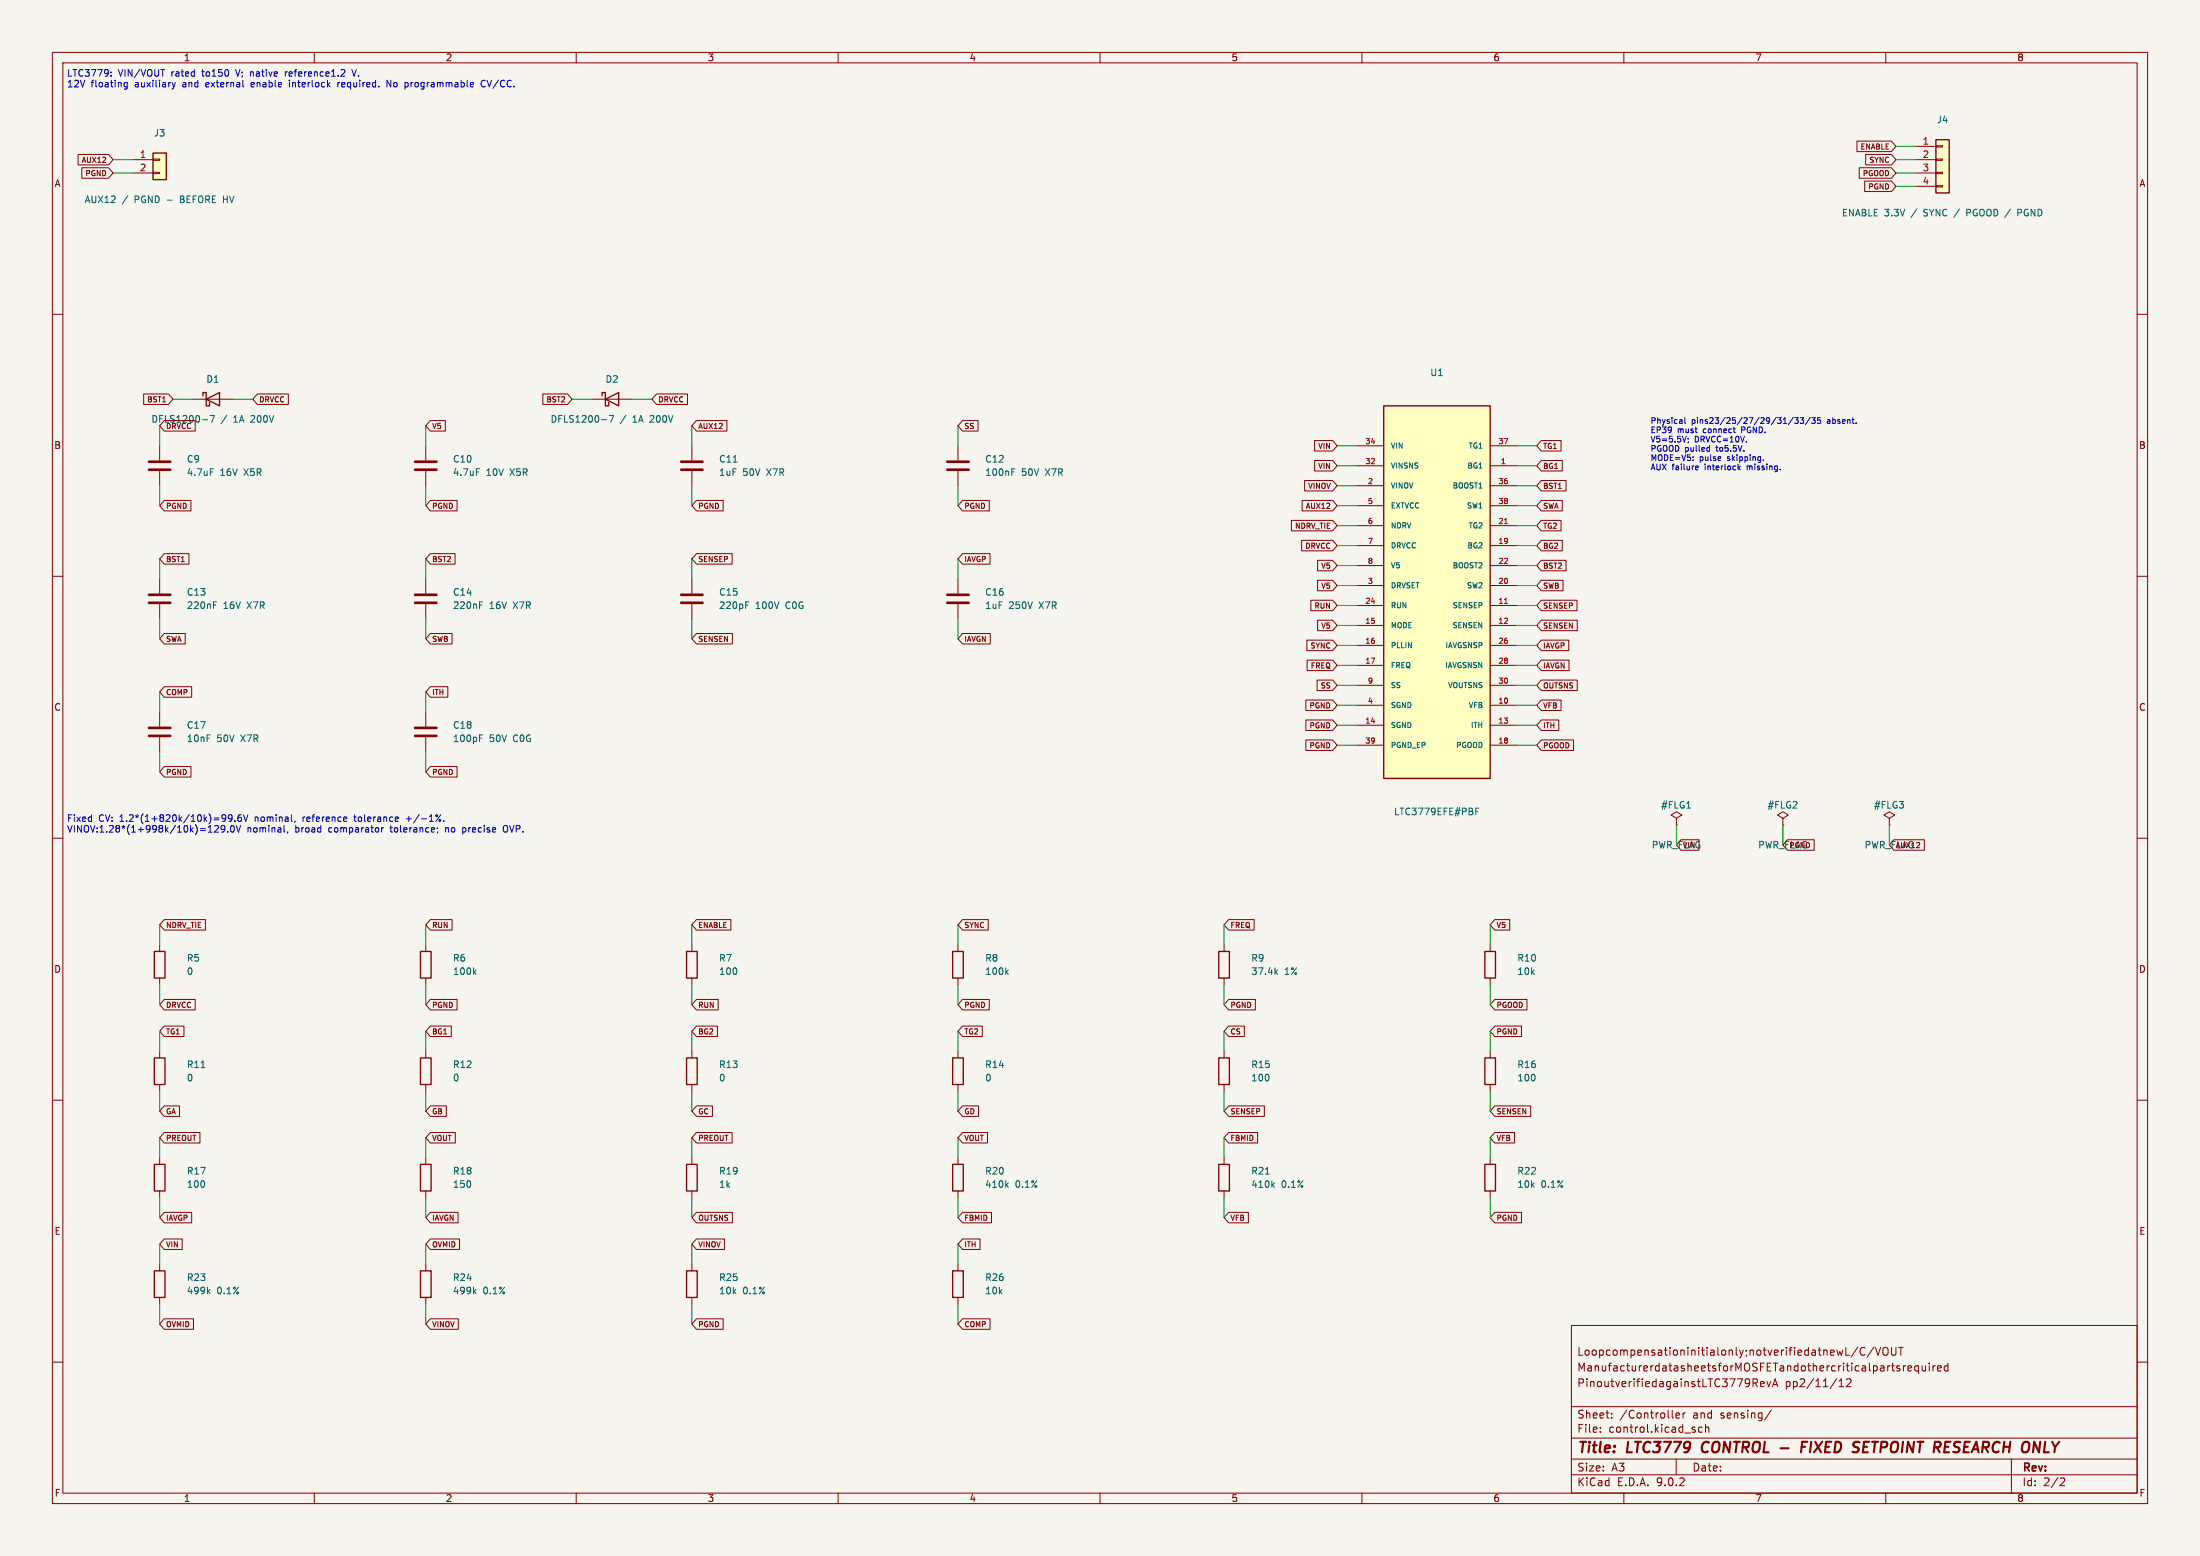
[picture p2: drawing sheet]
<svg xmlns="http://www.w3.org/2000/svg" width="420mm" height="297mm" viewBox="0 0 420 297" stroke-linecap="round" stroke-linejoin="round" font-family="sans-serif">
<path d="M0 0h420v297h-420z" fill="#f5f4ef" stroke="#f5f4ef" stroke-width=".19"/>
<g fill="none" stroke="#840000" stroke-width=".19">
<path d="M10 10h400v277h-400zM12 12h396v273h-396zM60 10v2M110 10v2M160 10v2M210 10v2M260 10v2M310 10v2M360 10v2M10 60h2M113 76.2h7.6M408 60h2"/>
<path d="M182.9 85.1v2.8M182.9 89.9v2.8M10 110h2M81.3 110.5v2.8M81.3 115.3v2.8M408 110h2M10 160h2M408 160h2M10 210h2M30.5 200.7v1.2M30.5 207v1.3M284.5 200.7v1.2"/>
<path d="M284.5 207v1.3M408 210h2M300 253h108v32h-108zM354.7 257.1l-1.3 1.9M356 257.3a.6 .6 0 0 0-.7 0 .6 .6 0 0 0-.2 .7 .56 .56 0 0 0 .3 .6 .56 .56 0 0 0 .6-.1M357.7 257.1l-1.3 1.9M358 257.2l.5 1.5 .5-1.5M359.5 257.4a.5 .5 0 0 1 .6-.2 .5 .5 0 0 1 .3 .5v.5a.5 .5 0 0 1-.5 .5 .5 .5 0 0 1-.5-.5zM361.1 257.2v1.2l.3 .3 .4-.1 .1-.2v-1.2M362.4 257.2h.9M362.9 257.2v1.5M10 260h2"/>
<path d="M300 278.5h108M300 274.5h108M300 268.5h108M305.5 273.2v.2M305.5 272.5v.1M307.7 270.5v.2M307.7 269.8v.1M319.9 270.2l.8-.2-.1-.2-.4-.1-.3 .2 .1 .7h.6M320 278.5v3M321.3 269.7v1M321.7 269.7l-.3 .1-.1 .2M324.9 272.5l-.4-.1-.3 .3 .2 .6h.5"/>
<path d="M325.6 272.5l.2-.1 .4 .1v.9M325.6 271.9v1.5M334.7 263.2h.5l.3 .3-.1 .4-.7 .1M335 264l.5 .7M336.1 264.2l.7-.2-.1-.2-.4-.1-.2 .2 .1 .7h.5M337.3 263.7l.4 1 .3-1M338.2 269.1l-1.3 1.9M338.4 264.7l.5-1.5 .5 1.5M338.5 264.3h.7M350.7 263.1l-1.3 1.9M351.1 264.7h.8M351.1 263.6l.4-.4v1.5"/>
<path d="M352.5 263.3l.6-.1 .2 .1 .1 .3-1 1.1h1M362.7 260.8l-.4-.1-.2 .2 .1 .2 .5 .2v.3h-.6M363.4 260.7v1M363.8 260.7l-.3 .1-.1 .2M364.2 261.2l.7-.2v-.2l-.5-.1-.2 .2 .1 .7h.6M366.2 260.8l-.4-.1-.3 .3 .2 .6h.5M366.2 260.7v1.5M366.9 260.7l.1 .9 .4 .1 .2-.2M367.6 260.7v1M368.3 260.2v.1M368.3 260.7v1M369 260.7v1"/>
<path d="M369.4 260.7l-.2 .1-.2 .2M369.9 261.2l.7-.2-.1-.2-.4-.1-.2 .2v.7h.6M371.9 260.8l-.5-.1-.2 .3 .1 .6h.6M371.9 260.2v1.5M384 278.5v6.5M408 260h2M60 285v2M110 285v2M160 285v2M210 285v2M260 285v2M300 281.5h108"/>
<path d="M310 285v2M360 285v2M393.5 282.1l.5 .1 .2 .3-1 1.1h1"/>
</g>
<path d="M325.2 275.5a1.27 1.27 0 0 0 0 1.6M339.9 276.4h1.5M343.9 276.2h.7M345 275.2h-.9l-.3 2M355.8 276.2h.6M356.8 275.2h-.9l-.3 2h1" fill="none" stroke="#840000" stroke-width=".4"/>
<path d="M114.9 75.6v-.7h.7v2.6h.6v-.7M115.6 76.2l2.5-1.3v2.6zM29.5 201.9h2v5.1h-2zM283.5 201.9h2v5.1h-2z" fill="none" stroke="#840000" stroke-width=".25"/>
<path d="M116.3 79.3h.8l-.5 1.3M114.8 80.1h1M193.2 90.1h.4M193.2 89.5h.6M91.6 115.5h.4M91.6 114.9h.6M38.4 203.8h.7" fill="none" stroke="#006464" stroke-width=".19"/>
<path d="M180.8 88.1h4.1M180.8 89.7h4.1M79.2 113.5h4.1M79.2 115.1h4.1" fill="none" stroke="#840000" stroke-width=".51"/>
<path d="M29.2 29.2h2.5v5.1h-2.5z" fill="#ffffc2"/>
<path d="M29.2 29.2h2.5v5.1h-2.5zM29.5 222.2h2v5.1h-2zM131.1 222.2h2v5.1h-2zM283.5 222.2h2v5.1h-2zM80.3 242.6h2v5h-2z" fill="none" stroke="#840000" stroke-width=".25"/>
<g fill="none" stroke="#840000" stroke-width=".19">
<path d="M25.4 30.5h3.8M25.4 33h3.8M29.2 30.4h1.3v.2h-1.3zM29.2 32.9h1.3v.2h-1.3zM182.9 110.5v2.8M182.9 115.3v2.8M30.5 221v1.2M30.5 227.3v1.3M132.1 221v1.2M132.1 227.3v1.3M284.5 221v1.2M284.5 227.3v1.3"/>
<path d="M81.3 241.3v1.3M81.3 247.6v1.3"/>
</g>
<path d="M90.5 246.5l.4 .5M90.9 246.1l-.5 .5" fill="none" stroke="#006464" stroke-width=".19"/>
<path d="M180.8 113.5h4.1M180.8 115.1h4.1" fill="none" stroke="#840000" stroke-width=".51"/>
<path d="M264.2 77.5h20.3v71.1h-20.3z" fill="#ffffc2"/>
<path d="M264.2 77.5h20.3v71.1h-20.3zM29.5 181.6h2v5.1h-2zM80.3 181.6h2v5.1h-2zM232.7 181.6h2v5.1h-2zM283.5 181.6h2v5.1h-2zM80.3 201.9h2v5.1h-2zM232.7 201.9h2v5.1h-2zM232.7 222.2h2v5.1h-2zM29.5 242.6h2v5h-2zM131.1 242.6h2v5h-2zM181.9 242.6h2v5h-2z" fill="none" stroke="#840000" stroke-width=".25"/>
<g fill="none" stroke="#840000" stroke-width=".19">
<path d="M259.1 85.1h5.1M259.1 88.9h5.1M259.1 92.7h5.1M259.1 96.5h5.1M284.5 85.1h5.1M284.5 88.9h5.1M284.5 92.7h5.1M284.5 96.5h5.1M30.5 110.5v2.8M30.5 115.3v2.8M259.1 100.3h5.1M259.1 104.1h5.1"/>
<path d="M259.1 108h5.1M259.1 111.8h5.1M259.1 115.6h5.1M259.1 119.4h5.1M284.5 100.3h5.1M284.5 104.1h5.1M284.5 108h5.1M284.5 111.8h5.1M284.5 115.6h5.1M284.5 119.4h5.1M81.3 135.9v2.8M259.1 123.2h5.1"/>
<path d="M259.1 127h5.1M259.1 130.8h5.1M259.1 134.6h5.1M259.1 138.4h5.1M284.5 123.2h5.1M284.5 127h5.1M284.5 130.8h5.1M284.5 134.6h5.1M284.5 138.4h5.1M81.3 140.7v2.8M259.1 142.2h5.1M284.5 142.2h5.1"/>
<path d="M320 156.2l1.1-.6-1.1-.7-1 .7 1 .6v1.3M320 157.5h.1M340.4 156.2l1-.6-1-.7-1.1 .7 1.1 .6v1.3M340.4 157.5h.1M360.7 156.2l1-.6-1-.7-1 .7 1 .6v1.3M360.7 157.5h.1M30.5 180.3v1.3M30.5 186.7v1.3M81.3 180.3v1.3M81.3 186.7v1.3M233.7 180.3v1.3M233.7 186.7v1.3"/>
<path d="M284.5 180.3v1.3M284.5 186.7v1.3M81.3 200.7v1.2M81.3 207v1.3M233.7 200.7v1.2M233.7 207v1.3M233.7 221v1.2M233.7 227.3v1.3M30.5 241.3v1.3M30.5 247.6v1.3M132.1 241.3v1.3M132.1 247.6v1.3"/>
<path d="M182.9 241.3v1.3M182.9 247.6v1.3"/>
</g>
<path d="M287.2 99.9h.6M287.2 115.2h.6" fill="none" stroke="#a90000" stroke-width=".19"/>
<g fill="none" stroke="#006464" stroke-width=".19">
<path d="M40.8 115.5h.4M40.8 114.9h.6M91.6 140.9h.4M91.6 140.3h.6M281.7 154.9h.5M281.7 154.2h.6M322 154.2h.7M90.5 185.5l.4 .5M90.9 185.2l-.5 .4M243.5 185.5l.4 .5M243.9 185.2l-.5 .4M241.6 224.1h.7"/>
<path d="M242.9 226.2l.4 .4M243.3 225.8l-.5 .5M39.7 246.5l.4 .5M40.1 246.1l-.5 .5"/>
</g>
<path d="M28.4 113.5h4.1M28.4 115.1h4.1M79.2 138.9h4.1M79.2 140.5h4.1" fill="none" stroke="#840000" stroke-width=".51"/>
<path d="M369.6 26.7h2.5v10.1h-2.5z" fill="#ffffc2"/>
<path d="M369.6 26.7h2.5v10.1h-2.5zM38.7 75.6v-.7h.7v2.6h.6v-.7M39.4 76.2l2.5-1.3v2.6zM131.1 181.6h2v5.1h-2zM181.9 181.6h2v5.1h-2zM131.1 201.9h2v5.1h-2zM181.9 201.9h2v5.1h-2zM80.3 222.2h2v5.1h-2zM181.9 222.2h2v5.1h-2z" fill="none" stroke="#840000" stroke-width=".25"/>
<g fill="none" stroke="#840000" stroke-width=".19">
<path d="M14.9 29.5h5.8l.9 1-.9 1h-5.8zM15.6 32h5.1l.9 1-.9 1h-5.1zM354.5 26.9h6.6l.8 1-.8 1h-6.6zM354.9 32h6.2l.8 1-.8 1h-6.2zM356 34.6h5.1l.8 1-.8 1h-5.1zM356.2 29.5h4.9l.8 1-.8 1h-4.9zM365.8 27.9h3.8M365.8 30.5h3.8M365.8 33h3.8M365.8 35.6h3.8M369.6 27.8h1.2v.3h-1.2zM369.6 30.4h1.2v.2h-1.2z"/>
<path d="M369.6 32.9h1.2v.2h-1.2zM369.6 35.4h1.2v.3h-1.2zM27.4 75.2h4.7l.9 1-.9 1h-4.7zM36.8 76.2h7.6M49.1 75.2h5.9v2h-5.9l-.8-1zM103.6 75.2h4.7l.9 1-.9 1h-4.7zM125.3 75.2h5.9v2h-5.9l-.8-1zM30.5 85.1v2.8M30.5 89.9v2.8M31.4 95.5h5.1v2h-5.1l-.9-1zM31.4 80.3h5.9v2h-5.9l-.9-1zM81.3 85.1v2.8"/>
<path d="M81.3 89.9v2.8M82.2 80.3h2.8v2h-2.8l-.9-1zM82.2 95.5h5.1v2h-5.1l-.9-1zM132.1 85.1v2.8M132.1 89.9v2.8M133 80.3h5.8v2h-5.8l-.9-1zM133 95.5h5.1v2h-5.1l-.9-1zM183.8 80.3h2.9v2h-2.9l-.9-1zM183.8 95.5h5.1v2h-5.1l-.9-1zM246.5 99.3h7.9l.9 1-.9 1h-7.9zM248.6 95.5h5.8l.9 1-.9 1h-5.8zM249.1 91.7h5.3l.9 1-.9 1h-5.3z"/>
<path d="M251 84.1h3.4l.9 1-.9 1h-3.4zM251 87.9h3.4l.9 1-.9 1h-3.4zM294.2 99.3h3.8v2h-3.8l-.8-1zM294.2 95.5h4v2h-4l-.8-1zM294.2 91.7h4.8v2h-4.8l-.8-1zM294.2 87.9h4v2h-4l-.8-1zM294.2 84.1h3.8v2h-3.8l-.8-1zM31.4 105.7h4.7v2h-4.7l-.9-1zM82.2 105.7h4.7v2h-4.7l-.9-1zM132.1 110.5v2.8M132.1 115.3v2.8M133 105.7h6.8v2h-6.8l-.9-1z"/>
<path d="M183.8 105.7h5.2v2h-5.2l-.9-1zM248.5 103.1h5.9l.9 1-.9 1h-5.9zM250.2 114.6h4.2l.9 1-.9 1h-4.2zM251.5 106.9h2.9l.9 1.1-.9 1h-2.9zM251.5 110.8h2.9l.9 1-.9 1h-2.9zM251.5 118.4h2.9l.9 1-.9 1h-2.9zM294.2 106.9h4.8v2.1h-4.8l-.8-1zM294.2 118.4h6.9v2h-6.9l-.8-1zM294.2 114.6h6.9v2h-6.9l-.8-1zM294.2 110.8h4.2v2h-4.2l-.8-1zM294.2 103.1h4v2h-4l-.8-1zM30.5 135.9v2.8"/>
<path d="M31.4 120.9h4v2h-4l-.9-1zM31.4 131.1h5.2v2h-5.2l-.9-1zM82.2 120.9h4.1v2h-4.1l-.9-1zM82.2 131.1h3.3v2h-3.3l-.9-1zM133 120.9h6.8v2h-6.8l-.9-1zM183.8 120.9h5.2v2h-5.2l-.9-1zM249.3 133.6h5.1l.9 1-.9 1h-5.1zM249.3 137.4h5.1l.9 1-.9 1h-5.1zM249.5 122.2h4.9l.9 1-.9 1h-4.9zM249.5 126h4.9l.9 1-.9 1h-4.9zM251.4 129.8h3l.9 1-.9 1h-3zM294.2 133.6h3.8v2h-3.8l-.8-1z"/>
<path d="M294.2 129.8h6.9v2h-6.9l-.8-1zM294.2 126h5.3v2h-5.3l-.8-1zM294.2 122.2h5.3v2h-5.3l-.8-1zM294.2 137.4h3.4v2h-3.4l-.8-1zM30.5 140.7v2.8M31.4 146.3h5.1v2h-5.1l-.9-1zM82.2 146.3h5.1v2h-5.1l-.9-1zM249.3 141.2h5.1l.9 1-.9 1h-5.1zM294.2 141.2h6.2v2h-6.2l-.8-1zM31.4 175.5h7.8v2h-7.8l-.9-1zM82.2 175.5h4.1v2h-4.1l-.9-1zM133 175.5h6.5v2h-6.5l-.9-1z"/>
<path d="M183.8 175.5h4.9v2h-4.9l-.9-1zM234.6 175.5h4.8v2h-4.8l-.9-1zM285.4 175.5h2.8v2h-2.8l-.9-1zM320.9 160.3h3.4v2h-3.4l-.9-1zM341.2 160.3h5.1v2h-5.1l-.8-1zM361.6 160.3h5.8v2h-5.8l-.9-1zM31.4 195.8h3.7v2.1h-3.7l-.9-1zM31.4 190.8h5.9v2h-5.9l-.9-1zM82.2 195.8h4v2.1h-4l-.9-1zM82.2 190.8h5.1v2h-5.1l-.9-1zM132.1 180.3v1.3M132.1 186.7v1.3"/>
<path d="M133 190.8h4.1v2h-4.1l-.9-1zM133 195.8h4v2.1h-4l-.9-1zM182.9 180.3v1.3M182.9 186.7v1.3M183.8 195.8h3.7v2.1h-3.7l-.9-1zM183.8 190.8h5.1v2h-5.1l-.9-1zM234.6 195.8h3v2.1h-3l-.9-1zM234.6 190.8h5.1v2h-5.1l-.9-1zM285.4 195.8h5.1v2.1h-5.1l-.9-1zM285.4 190.8h6.1v2h-6.1l-.9-1zM31.4 216.2h6.8v2h-6.8l-.9-1zM31.4 211.1h2.9v2h-2.9l-.9-1z"/>
<path d="M82.2 216.2h4.7v2h-4.7l-.9-1zM82.2 211.1h3v2h-3l-.9-1zM132.1 200.7v1.2M132.1 207v1.3M133 211.1h3v2h-3l-.9-1zM133 216.2h6.8v2h-6.8l-.9-1zM182.9 200.7v1.2M182.9 207v1.3M183.8 211.1h3v2h-3l-.9-1zM183.8 216.2h4.7v2h-4.7l-.9-1zM234.6 216.2h5.5v2h-5.5l-.9-1zM234.6 211.1h6.8v2h-6.8l-.9-1z"/>
<path d="M285.4 216.2h3.7v2h-3.7l-.9-1zM285.4 211.1h6.8v2h-6.8l-.9-1zM31.4 231.4h5.2v2h-5.2l-.9-1zM31.4 236.5h3.4v2h-3.4l-.9-1zM81.3 221v1.2M81.3 227.3v1.3M82.2 231.4h5.2v2h-5.2l-.9-1zM82.2 236.5h5.5v2h-5.5l-.9-1zM133 231.4h6.8v2h-6.8l-.9-1zM133 236.5h5.3v2h-5.3l-.9-1zM182.9 221v1.2M182.9 227.3v1.3"/>
<path d="M183.8 236.5h3.3v2h-3.3l-.9-1zM183.8 231.4h5.5v2h-5.5l-.9-1zM234.6 231.4h3.7v2h-3.7l-.9-1zM285.4 231.4h5.1v2h-5.1l-.9-1zM31.4 251.7h5.5v2h-5.5l-.9-1zM82.2 251.7h5.3v2h-5.3l-.9-1zM133 251.7h5.1v2h-5.1l-.9-1zM183.8 251.7h5.2v2h-5.2l-.9-1z"/>
</g>
<g fill="none" stroke="#006464" stroke-width=".19">
<path d="M376 39.9h-.5v1.3M375.5 40.6h.5M385.8 40l-.6-.1v1.3M385.8 40.6h-.6M40.1 79.3h.8l-.5 1.3M38.6 80.1h1M40.1 89.5h.7M90.9 89.5h.7M140 88.2h.7M142.4 115.5h.4M142.4 114.9h.6M192.1 185.5l.4 .5"/>
<path d="M192.5 185.2l-.5 .4M192.1 226.2l.4 .4M192.5 225.8l-.5 .5"/>
</g>
<path d="M28.4 88.1h4.1M28.4 89.7h4.1M79.2 88.1h4.1M79.2 89.7h4.1M130 88.1h4.1M130 89.7h4.1M130 113.5h4.1M130 115.1h4.1M28.4 138.9h4.1M28.4 140.5h4.1" fill="none" stroke="#840000" stroke-width=".51"/>
<g fill="none" stroke="#009600" stroke-width=".19">
<path d="M21.6 30.5h3.8M21.6 33h3.8M361.9 27.9h3.9M361.9 30.5h3.9M361.9 33h3.9M361.9 35.6h3.9M33 76.2h3.8M44.4 76.2h3.9M109.2 76.2h3.8M120.6 76.2h3.9M30.5 81.3v3.8M30.5 92.7v3.8"/>
<path d="M81.3 81.3v3.8M81.3 92.7v3.8M132.1 81.3v3.8M132.1 92.7v3.8M182.9 81.3v3.8M182.9 92.7v3.8M255.3 85.1h3.8M255.3 88.9h3.8M255.3 92.7h3.8M255.3 96.5h3.8M289.6 85.1h3.8M289.6 88.9h3.8"/>
<path d="M289.6 92.7h3.8M289.6 96.5h3.8M30.5 106.7v3.8M30.5 118.1v3.8M81.3 106.7v3.8M81.3 118.1v3.8M132.1 106.7v3.8M132.1 118.1v3.8M182.9 106.7v3.8M182.9 118.1v3.8M255.3 108h3.8M255.3 111.8h3.8"/>
<path d="M255.3 115.6h3.8M255.3 119.4h3.8M255.3 100.3h3.8M255.3 104.1h3.8M289.6 108h3.8M289.6 111.8h3.8M289.6 115.6h3.8M289.6 119.4h3.8M289.6 100.3h3.8M289.6 104.1h3.8M30.5 132.1v3.8M81.3 132.1v3.8"/>
<path d="M255.3 123.2h3.8M255.3 127h3.8M255.3 130.8h3.8M255.3 134.6h3.8M255.3 138.4h3.8M289.6 123.2h3.8M289.6 127h3.8M289.6 130.8h3.8M289.6 134.6h3.8M289.6 138.4h3.8M30.5 143.5v3.8M81.3 143.5v3.8"/>
<path d="M255.3 142.2h3.8M289.6 142.2h3.8M320 157.5v3.8M340.4 157.5v3.8M360.7 157.5v3.8M30.5 176.5v3.8M81.3 176.5v3.8M132.1 176.5v3.8M182.9 176.5v3.8M233.7 176.5v3.8M284.5 176.5v3.8M30.5 188v3.8"/>
<path d="M30.5 196.9v3.8M81.3 188v3.8M81.3 196.9v3.8M132.1 188v3.8M132.1 196.9v3.8M182.9 188v3.8M182.9 196.9v3.8M233.7 188v3.8M233.7 196.9v3.8M284.5 188v3.8M284.5 196.9v3.8M30.5 208.3v3.8"/>
<path d="M30.5 217.2v3.8M81.3 208.3v3.8M81.3 217.2v3.8M132.1 208.3v3.8M132.1 217.2v3.8M182.9 208.3v3.8M182.9 217.2v3.8M233.7 208.3v3.8M233.7 217.2v3.8M284.5 208.3v3.8M284.5 217.2v3.8M30.5 228.6v3.8"/>
<path d="M30.5 237.5v3.8M81.3 228.6v3.8M81.3 237.5v3.8M132.1 228.6v3.8M132.1 237.5v3.8M182.9 228.6v3.8M182.9 237.5v3.8M233.7 228.6v3.8M284.5 228.6v3.8M30.5 248.9v3.8M81.3 248.9v3.8M132.1 248.9v3.8"/>
<path d="M182.9 248.9v3.8"/>
</g>
<g fill="none" stroke="#0000c2" stroke-width=".19">
<path d="M21.2 14.4v.1M21.2 13.8v.1M24.3 15.7v1.1l-.3 .2h-.3M24.3 15.8l-.4-.1-.2 .3 .1 .5h.5M32.9 15.7l.3 .9M33.2 16.6l-.3 .4M33.5 15.7l-.3 .9M45 13.3l.4 1.2M48.1 15.7l-.2 .2v.5l.2 .2M48.5 16l-.6 .2M54.5 13.7v.8M54.8 13.7l-.3 .2"/>
<path d="M55.3 15.7v.9M64.5 15.7v.9M64.9 15.7l-.4 .3M65.7 13.3l.1 .2v.3l-.7 .7h.7M67.2 13.3l.4 1.2 .4-1.2M74.6 15.3v1.3l-.7-1.3v1.3M77.9 15.9v.6M92.6 15.4a.6 .6 0 0 0-.8 .5 .6 .6 0 0 0 .6 .7l.2-.1M321.6 79.7v1l.2 .1M340.7 79.9l.1-.2v1.1M342.3 79.7l-.9 1.4M342.6 79.7h.7l-.4 .4 .3 .1v.5l-.1 .1-.5-.1"/>
<path d="M343.6 79.7h.7l-.3 .4 .3 .1v.5l-.2 .1-.5-.1M345.6 79.7l-1 1.4M345.8 79.7h.7l-.3 .4 .3 .1v.5l-.2 .1-.5-.1M347.5 79.7h-.5l-.1 .5h.6v.5l-.1 .1-.5-.1M321.9 83.3l-.4 1.1M322.3 83.7v.1M322.3 84.3l-.1 .2M323.2 87.8v.1M323.2 87.2v.1M323.8 88.9h.3M324.2 89.6l-.4 .1M324.2 89v.2l-.5 .1"/>
<path d="M326 85.4l.4 .1M326.4 85v1.1M326.4 86.1h-.4M331.2 82.6h.1M331.9 89.3l.3 .4M332.2 88.9l-.4 .5M333.4 84.3v.1M336.6 87.8v.1M340.5 80.8h.6M39.8 158.8h.7M41.7 157.9l-.8 .9h.8M42.2 157.8v.3l.2 .2h.3l.2-.2"/>
<path d="M42.6 155.5h.3l.2 .3a.84 .84 0 0 1-.4 1h-.2M42.7 157.6l.2 .2a.84 .84 0 0 1-.3 1h-.3M43.1 156.1l-.2 .2h-.3M43.5 158.7v.1M44.2 157.6h.1a.68 .68 0 0 1 .4 .6 .68 .68 0 0 1-.4 .6 .84 .84 0 0 1-.1-1.2zM44.3 156.1l-.2 .2h-.3l-.2-.2v-.3l.2-.3h.3l.2 .3a.84 .84 0 0 1-.4 1h-.2M44.9 156.7v.1M45.1 157.6l.4 1.2 .4-1.2M46 155.5l-.4 .1a.86 .86 0 0 0 0 1.2l.5-.1v-.5l-.2-.2h-.3l-.2 .2M46.5 155.5l.4 1.3 .4-1.3M54.2 158.7l.2 .1M55 158.8l-.2 .2"/>
<path d="M56.3 156.7l-.1 .3M67.5 155.9h.5M67.7 155.5l.1 1.2M72.9 158v.8M73.2 158l-.3 .2M77.6 156.3h.9M83.5 158v.2M83.6 158.8l-.2 .2M84 156.4l.2 .2-.2 .2M84.2 155.5l-1 1.3M84.7 156.7v.1M85.1 158v.8"/>
<path d="M85.2 158l-.1 .1M88.3 158.8h.4M88.3 158v1.3M88.7 158h-.4M96.6 157.6a.43 .43 0 0 0-.5 .4v.4a.43 .43 0 0 0 .5 .4"/>
</g>
<g font-size="2.8" fill="#840000">
<text x="301" y="277.9">Title:</text>
<text x="310.6" y="277.9">LTC3779</text>
<text x="325.7" y="277.9">CONTROL</text>
<text x="346.3" y="277.9">FIXED</text>
<text x="357" y="277.9">SETPOINT RESEARCH ONLY</text>
</g>
<g font-size="2.1" fill="#840000">
<text x="301" y="262">ManufacturerdatasheetsforMOSFETandothercriticalpartsrequired</text>
<text x="301" y="259">Loopcompensationinitialonly;notverifiedatnewL/C/VOUT</text>
<text x="301" y="265">PinoutverifiedagainstLTC3779RevA</text>
<text x="340.7" y="265">pp2/11/12</text>
<text x="301" y="273.7">File:</text>
<text x="301" y="271">Sheet:</text>
<text x="307.1" y="273.7">control.kicad_sch</text>
<text x="309.2" y="271">/Controller</text>
<text x="323.2" y="271">and</text>
<text x="328.6" y="271">sensing/</text>
<text x="301" y="281.1">Size:</text>
<text x="307.6" y="281.1">A3</text>
<text x="323" y="281.1">Date:</text>
<text x="386" y="281.3">Rev:</text>
<text x="301" y="283.9">KiCad</text>
<text x="308.7" y="283.9">E.D.A.</text>
<text x="316.3" y="283.9">9.0.2</text>
<text x="386" y="283.9">Id:</text>
<text x="390.1" y="283.9">2/2</text>
</g>
<g font-size="1.8" fill="#840000">
<text x="35" y="11.9">1</text>
<text x="85" y="11.9">2</text>
<text x="135" y="11.9">3</text>
<text x="185" y="11.9">4</text>
<text x="235" y="11.9">5</text>
<text x="285" y="11.9">6</text>
<text x="335" y="11.9">7</text>
<text x="385" y="11.9">8</text>
<text x="10.3" y="35.9">A</text>
<text x="408.3" y="35.9">A</text>
<text x="10.3" y="85.9">B</text>
<text x="408.2" y="85.9">B</text>
<text x="10.3" y="135.9">C</text>
<text x="408.2" y="135.9">C</text>
<text x="10.3" y="185.9">D</text>
<text x="408.2" y="185.9">D</text>
<text x="10.3" y="235.9">E</text>
<text x="408.3" y="235.9">E</text>
<text x="10.3" y="285.9">F</text>
<text x="35" y="286.9">1</text>
<text x="85" y="286.9">2</text>
<text x="135" y="286.9">3</text>
<text x="185" y="286.9">4</text>
<text x="235" y="286.9">5</text>
<text x="285" y="286.9">6</text>
<text x="335" y="286.9">7</text>
<text x="385" y="286.9">8</text>
<text x="408.3" y="285.9">F</text>
</g>
<g font-size="1.8" fill="#0000c2">
<text x="12.7" y="14.8">LTC3779:</text>
<text x="12.7" y="16.9">12V</text>
<text x="17.4" y="16.9">floating</text>
<text x="22.6" y="14.8">VIN/VOUT</text>
<text x="25.9" y="16.9">auxiliary</text>
<text x="32.8" y="14.8">rated</text>
<text x="35.1" y="16.9">and</text>
<text x="38.9" y="14.8">to150</text>
<text x="39.8" y="16.9">external</text>
<text x="45.6" y="14.8">V; native</text>
<text x="48.6" y="16.9">enable</text>
<text x="55.3" y="14.8">reference1.2</text>
<text x="56.1" y="16.9">interlock</text>
<text x="65.5" y="16.9">required.</text>
<text x="68.4" y="14.8">V.</text>
<text x="75.1" y="16.9">No</text>
<text x="78.8" y="16.9">programmable</text>
<text x="93.5" y="16.9">CV/CC.</text>
<text x="12.7" y="157.1">Fixed</text>
<text x="12.7" y="159.1">VINOV:1.28*(1+998k/10k)=129.0V</text>
<text x="18.8" y="157.1">CV: 1.2*(1+820k/10k)=99.6V</text>
<text x="47.1" y="159.1">nominal,</text>
<text x="48.9" y="157.1">nominal,</text>
<text x="56.5" y="159.1">broad</text>
<text x="58.3" y="157.1">reference</text>
<text x="63" y="159.1">comparator</text>
<text x="68.3" y="157.1">tolerance</text>
<text x="75" y="159.1">tolerance;</text>
<text x="78.4" y="157.1">+/-1%.</text>
<text x="85.7" y="159.1">no</text>
<text x="89.2" y="159.1">precise</text>
<text x="97.2" y="159.1">OVP.</text>
</g>
<g font-size="1.8" fill="#006464">
<text x="369.6" y="23.7">J4</text>
<text x="29.3" y="26.3">J3</text>
<text x="16.1" y="39">AUX12</text>
<text x="23.3" y="39">/</text>
<text x="25.8" y="39">PGND -</text>
<text x="34.8" y="39">BEFORE HV</text>
<text x="351.5" y="41.5">ENABLE 3.3V</text>
<text x="365" y="41.5">/</text>
<text x="367.5" y="41.5">SYNC /</text>
<text x="376.1" y="41.5">PGOOD /</text>
<text x="386.2" y="41.5">PGND</text>
<text x="272.9" y="72">U1</text>
<text x="39.3" y="73.3">D1</text>
<text x="115.5" y="73.3">D2</text>
<text x="28.8" y="80.9">DFLS1200-7</text>
<text x="42.2" y="80.9">/</text>
<text x="44.7" y="80.9">1A</text>
<text x="48.2" y="80.9">200V</text>
<text x="105" y="80.9">DFLS1200-7</text>
<text x="118.4" y="80.9">/</text>
<text x="120.9" y="80.9">1A</text>
<text x="124.4" y="80.9">200V</text>
<text x="35.6" y="88.5">C9</text>
<text x="86.4" y="88.5">C10</text>
<text x="137.2" y="88.5">C11</text>
<text x="188" y="88.5">C12</text>
<text x="35.6" y="91">4.7uF</text>
<text x="42" y="91">16V</text>
<text x="46.7" y="91">X5R</text>
<text x="86.4" y="91">4.7uF</text>
<text x="92.8" y="91">10V</text>
<text x="97.5" y="91">X5R</text>
<text x="137.2" y="91">1uF</text>
<text x="141.8" y="91">50V</text>
<text x="146.5" y="91">X7R</text>
<text x="188" y="91">100nF</text>
<text x="195" y="91">50V</text>
<text x="199.7" y="91">X7R</text>
<text x="35.6" y="113.9">C13</text>
<text x="86.4" y="113.9">C14</text>
<text x="137.2" y="113.9">C15</text>
<text x="188" y="113.9">C16</text>
<text x="35.6" y="116.4">220nF</text>
<text x="42.6" y="116.4">16V</text>
<text x="47.3" y="116.4">X7R</text>
<text x="86.4" y="116.4">220nF</text>
<text x="93.4" y="116.4">16V</text>
<text x="98.1" y="116.4">X7R</text>
<text x="137.2" y="116.4">220pF</text>
<text x="144.2" y="116.4">100V</text>
<text x="150.1" y="116.4">C0G</text>
<text x="188" y="116.4">1uF</text>
<text x="192.6" y="116.4">250V</text>
<text x="198.5" y="116.4">X7R</text>
<text x="35.6" y="139.3">C17</text>
<text x="35.6" y="141.8">10nF</text>
<text x="41.4" y="141.8">50V</text>
<text x="46.1" y="141.8">X7R</text>
<text x="86.4" y="139.3">C18</text>
<text x="86.4" y="141.8">100pF</text>
<text x="93.4" y="141.8">50V</text>
<text x="98.1" y="141.8">C0G</text>
<text x="266" y="155.8">LTC3779EFE#PBF</text>
<text x="317" y="154.5">#FLG1</text>
<text x="337.3" y="154.5">#FLG2</text>
<text x="357.6" y="154.5">#FLG3</text>
<text x="315.2" y="162.2">PWR_FLAG</text>
<text x="335.5" y="162.2">PWR_FLAG</text>
<text x="355.9" y="162.2">PWR_FLAG</text>
<text x="35.6" y="183.7">R5</text>
<text x="86.4" y="183.7">R6</text>
<text x="137.2" y="183.7">R7</text>
<text x="188" y="183.7">R8</text>
<text x="238.8" y="183.7">R9</text>
<text x="289.6" y="183.7">R10</text>
<text x="35.6" y="186.3">0</text>
<text x="86.4" y="186.3">100k</text>
<text x="137.2" y="186.3">100</text>
<text x="188" y="186.3">100k</text>
<text x="238.8" y="186.3">37.4k</text>
<text x="245.2" y="186.3">1%</text>
<text x="289.6" y="186.3">10k</text>
<text x="35.6" y="206.6">0</text>
<text x="35.6" y="204.1">R11</text>
<text x="86.4" y="206.6">0</text>
<text x="86.4" y="204.1">R12</text>
<text x="137.2" y="206.6">0</text>
<text x="137.2" y="204.1">R13</text>
<text x="188" y="206.6">0</text>
<text x="188" y="204.1">R14</text>
<text x="238.8" y="206.6">100</text>
<text x="238.8" y="204.1">R15</text>
<text x="289.6" y="206.6">100</text>
<text x="289.6" y="204.1">R16</text>
<text x="35.6" y="226.9">100</text>
<text x="35.6" y="224.4">R17</text>
<text x="86.4" y="226.9">150</text>
<text x="86.4" y="224.4">R18</text>
<text x="137.2" y="224.4">R19</text>
<text x="137.2" y="226.9">1k</text>
<text x="188" y="224.4">R20</text>
<text x="188" y="226.9">410k</text>
<text x="193.8" y="226.9">0.1%</text>
<text x="238.8" y="224.4">R21</text>
<text x="238.8" y="226.9">410k</text>
<text x="244.6" y="226.9">0.1%</text>
<text x="289.6" y="226.9">10k</text>
<text x="289.6" y="224.4">R22</text>
<text x="294.2" y="226.9">0.1%</text>
<text x="35.6" y="244.7">R23</text>
<text x="86.4" y="244.7">R24</text>
<text x="137.2" y="244.7">R25</text>
<text x="188" y="244.7">R26</text>
<text x="35.6" y="247.2">499k</text>
<text x="41.4" y="247.2">0.1%</text>
<text x="86.4" y="247.2">499k</text>
<text x="92.2" y="247.2">0.1%</text>
<text x="137.2" y="247.2">10k</text>
<text x="141.8" y="247.2">0.1%</text>
<text x="188" y="247.2">10k</text>
</g>
<g font-size="1.8" fill="#a90000">
<text x="367" y="27.7">1</text>
<text x="26.6" y="30.2">1</text>
<text x="26.6" y="32.8">2</text>
<text x="367" y="30.2">2</text>
<text x="367" y="32.8">3</text>
<text x="367" y="35.3">4</text>
</g>
<g font-size="1.5" fill="#0000c2">
<text x="315" y="81.1">Physical</text>
<text x="315" y="82.9">EP39</text>
<text x="320.3" y="82.9">must</text>
<text x="322.9" y="81.1">pins23/25/27/29/31/33/35</text>
<text x="325.3" y="82.9">connect</text>
<text x="332.8" y="82.9">PGND.</text>
<text x="349" y="81.1">absent.</text>
<text x="315" y="84.6">V5=5.5V;</text>
<text x="315" y="86.4">PGOOD pulled</text>
<text x="315" y="88.2">MODE=V5:</text>
<text x="315" y="90">AUX failure</text>
<text x="323.5" y="84.6">DRVCC=10V.</text>
<text x="324.5" y="88.2">pulse</text>
<text x="325.6" y="90">interlock</text>
<text x="327.8" y="86.4">to5.5V.</text>
<text x="329.9" y="88.2">skipping.</text>
<text x="333.9" y="90">missing.</text>
</g>
<g font-size="1.4" fill="#840000">
<text x="355" y="28.7">ENABLE</text>
<text x="15.4" y="31.3">AUX12</text>
<text x="16.2" y="33.8">PGND</text>
<text x="355.5" y="33.8">PGOOD</text>
<text x="356.7" y="31.3">SYNC</text>
<text x="356.5" y="36.4">PGND</text>
<text x="28" y="77">BST1</text>
<text x="49.4" y="77">DRVCC</text>
<text x="104.2" y="77">BST2</text>
<text x="125.6" y="77">DRVCC</text>
<text x="31.6" y="82.1">DRVCC</text>
<text x="82.4" y="82.1">V5</text>
<text x="133.2" y="82.1">AUX12</text>
<text x="184" y="82.1">SS</text>
<text x="251.5" y="85.9">VIN</text>
<text x="251.5" y="89.7">VIN</text>
<text x="294.5" y="89.7">BG1</text>
<text x="294.5" y="85.9">TG1</text>
<text x="249.6" y="93.5">VINOV</text>
<text x="294.5" y="93.5">BST1</text>
<text x="31.6" y="97.3">PGND</text>
<text x="82.4" y="97.3">PGND</text>
<text x="133.2" y="97.3">PGND</text>
<text x="184" y="97.3">PGND</text>
<text x="247.1" y="101.1">NDRV_TIE</text>
<text x="249.1" y="97.3">AUX12</text>
<text x="294.5" y="101.1">TG2</text>
<text x="294.5" y="97.3">SWA</text>
<text x="31.6" y="107.5">BST1</text>
<text x="82.4" y="107.5">BST2</text>
<text x="133.2" y="107.5">SENSEP</text>
<text x="184" y="107.5">IAVGP</text>
<text x="249" y="104.9">DRVCC</text>
<text x="294.5" y="104.9">BG2</text>
<text x="252.1" y="108.7">V5</text>
<text x="252.1" y="112.6">V5</text>
<text x="294.5" y="108.7">BST2</text>
<text x="294.5" y="112.6">SWB</text>
<text x="250.8" y="116.4">RUN</text>
<text x="294.5" y="116.4">SENSEP</text>
<text x="31.6" y="122.7">SWA</text>
<text x="82.4" y="122.7">SWB</text>
<text x="133.2" y="122.7">SENSEN</text>
<text x="184" y="122.7">IAVGN</text>
<text x="250" y="124">SYNC</text>
<text x="252.1" y="120.2">V5</text>
<text x="294.5" y="124">IAVGP</text>
<text x="294.5" y="120.2">SENSEN</text>
<text x="250.1" y="127.8">FREQ</text>
<text x="252" y="131.6">SS</text>
<text x="294.5" y="131.6">OUTSNS</text>
<text x="294.5" y="127.8">IAVGN</text>
<text x="31.6" y="132.9">COMP</text>
<text x="82.4" y="132.9">ITH</text>
<text x="249.8" y="135.4">PGND</text>
<text x="294.5" y="135.4">VFB</text>
<text x="249.8" y="139.2">PGND</text>
<text x="249.8" y="143">PGND</text>
<text x="294.5" y="139.2">ITH</text>
<text x="294.5" y="143">PGOOD</text>
<text x="31.6" y="148.1">PGND</text>
<text x="82.4" y="148.1">PGND</text>
<text x="321.2" y="162.1">VIN</text>
<text x="341.5" y="162.1">PGND</text>
<text x="361.8" y="162.1">AUX12</text>
<text x="31.6" y="177.3">NDRV_TIE</text>
<text x="82.4" y="177.3">RUN</text>
<text x="133.2" y="177.3">ENABLE</text>
<text x="184" y="177.3">SYNC</text>
<text x="234.8" y="177.3">FREQ</text>
<text x="285.6" y="177.3">V5</text>
<text x="31.6" y="197.7">TG1</text>
<text x="31.6" y="192.6">DRVCC</text>
<text x="82.4" y="197.7">BG1</text>
<text x="82.4" y="192.6">PGND</text>
<text x="133.2" y="192.6">RUN</text>
<text x="133.2" y="197.7">BG2</text>
<text x="184" y="197.7">TG2</text>
<text x="184" y="192.6">PGND</text>
<text x="234.8" y="197.7">CS</text>
<text x="234.8" y="192.6">PGND</text>
<text x="285.6" y="197.7">PGND</text>
<text x="285.6" y="192.6">PGOOD</text>
<text x="31.6" y="212.9">GA</text>
<text x="82.4" y="212.9">GB</text>
<text x="133.2" y="212.9">GC</text>
<text x="184" y="212.9">GD</text>
<text x="234.8" y="212.9">SENSEP</text>
<text x="285.6" y="212.9">SENSEN</text>
<text x="31.6" y="218">PREOUT</text>
<text x="82.4" y="218">VOUT</text>
<text x="133.2" y="218">PREOUT</text>
<text x="184" y="218">VOUT</text>
<text x="234.8" y="218">FBMID</text>
<text x="285.6" y="218">VFB</text>
<text x="31.6" y="233.2">IAVGP</text>
<text x="82.4" y="233.2">IAVGN</text>
<text x="133.2" y="233.2">OUTSNS</text>
<text x="184" y="233.2">FBMID</text>
<text x="234.8" y="233.2">VFB</text>
<text x="285.6" y="233.2">PGND</text>
<text x="31.6" y="238.3">VIN</text>
<text x="82.4" y="238.3">OVMID</text>
<text x="133.2" y="238.3">VINOV</text>
<text x="184" y="238.3">ITH</text>
<text x="31.6" y="253.5">OVMID</text>
<text x="82.4" y="253.5">VINOV</text>
<text x="133.2" y="253.5">PGND</text>
<text x="184" y="253.5">COMP</text>
</g>
<g font-size="1.4" fill="#a90000">
<text x="260.5" y="84.8">34</text>
<text x="260.5" y="88.6">32</text>
<text x="285.9" y="84.8">37</text>
<text x="286.4" y="88.6">1</text>
<text x="261" y="92.5">2</text>
<text x="285.9" y="92.5">36</text>
<text x="261" y="96.3">5</text>
<text x="261" y="100.1">6</text>
<text x="285.9" y="96.3">38</text>
<text x="285.9" y="100.1">21</text>
<text x="261" y="103.9">7</text>
<text x="261" y="107.7">8</text>
<text x="285.9" y="103.9">19</text>
<text x="285.9" y="107.7">22</text>
<text x="261" y="111.5">3</text>
<text x="285.9" y="111.5">20</text>
<text x="260.5" y="115.3">24</text>
<text x="260.5" y="119.1">15</text>
<text x="285.9" y="115.3">11</text>
<text x="285.9" y="119.1">12</text>
<text x="260.5" y="122.9">16</text>
<text x="285.9" y="122.9">26</text>
<text x="260.5" y="126.7">17</text>
<text x="261" y="130.6">9</text>
<text x="285.9" y="126.7">28</text>
<text x="285.9" y="130.6">30</text>
<text x="261" y="134.4">4</text>
<text x="285.9" y="134.4">10</text>
<text x="260.5" y="138.2">14</text>
<text x="260.5" y="142">39</text>
<text x="285.9" y="138.2">13</text>
<text x="285.9" y="142">18</text>
</g>
<g font-size="1.4" fill="#006464">
<text x="265.4" y="85.8">VIN</text>
<text x="265.4" y="89.6">VINSNS</text>
<text x="280" y="89.6">BG1</text>
<text x="280.2" y="85.8">TG1</text>
<text x="265.4" y="93.4">VINOV</text>
<text x="277.2" y="93.4">BOOST1</text>
<text x="265.4" y="97.2">EXTVCC</text>
<text x="265.4" y="101.1">NDRV</text>
<text x="279.9" y="97.2">SW1</text>
<text x="280.2" y="101.1">TG2</text>
<text x="265.4" y="104.9">DRVCC</text>
<text x="280" y="104.9">BG2</text>
<text x="265.4" y="108.7">V5</text>
<text x="265.4" y="112.5">DRVSET</text>
<text x="277.2" y="108.7">BOOST2</text>
<text x="279.9" y="112.5">SW2</text>
<text x="265.4" y="116.3">RUN</text>
<text x="277.2" y="116.3">SENSEP</text>
<text x="265.4" y="120.1">MODE</text>
<text x="265.4" y="123.9">PLLIN</text>
<text x="275.8" y="123.9">IAVGSNSP</text>
<text x="277.1" y="120.1">SENSEN</text>
<text x="265.4" y="127.7">FREQ</text>
<text x="265.4" y="131.5">SS</text>
<text x="275.8" y="127.7">IAVGSNSN</text>
<text x="276.3" y="131.5">VOUTSNS</text>
<text x="265.4" y="135.3">SGND</text>
<text x="280.2" y="135.3">VFB</text>
<text x="265.4" y="139.2">SGND</text>
<text x="265.4" y="143">PGND_EP</text>
<text x="277.9" y="143">PGOOD</text>
<text x="280.7" y="139.2">ITH</text>
</g>
</svg>
